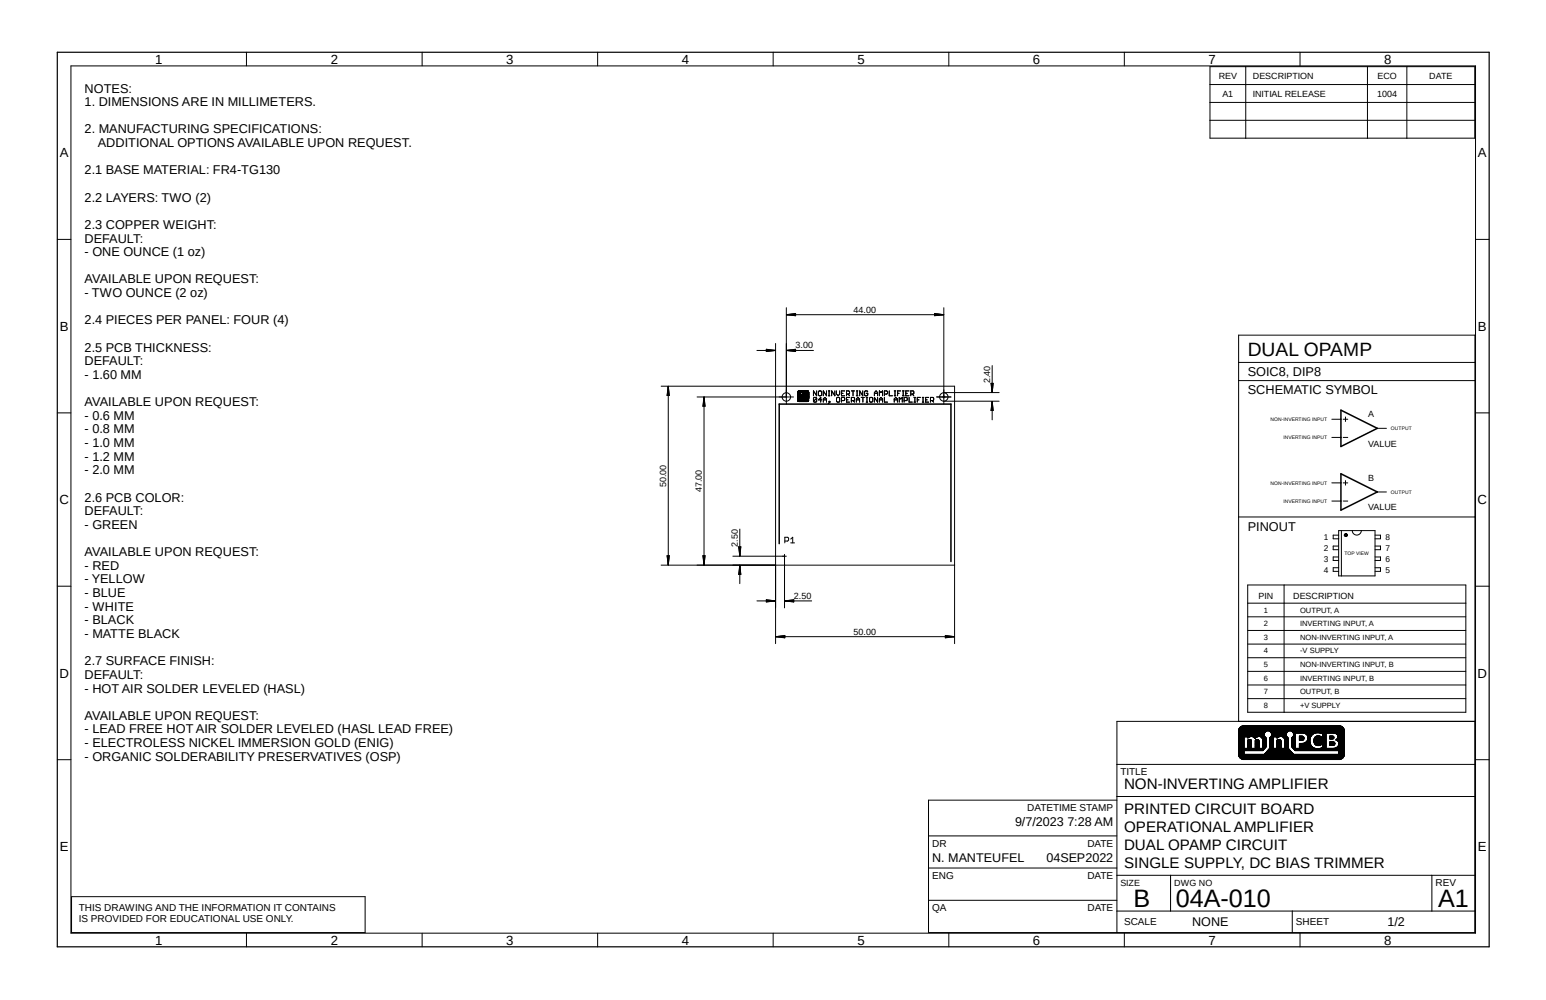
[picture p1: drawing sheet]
<svg xmlns="http://www.w3.org/2000/svg" width="432mm" height="279mm" viewBox="0 0 432 279" stroke-linecap="round" stroke-linejoin="round" font-family="sans-serif">
<path d="M15.5 14.3l400.8 250.8M416.3 14.3l-400.8 250.8" fill="none" stroke="#fff" stroke-width=".28"/>
<g fill="none" stroke="#000" stroke-width=".28">
<path d="M19.8 18.4h392.3v242.3h-392.3zM68.8 14.6v3.8M117.9 14.6v3.8M166.9 14.6v3.8M215.9 14.6v3.8M265 14.6v3.8M314 14.6v3.8M337.9 18.6h74v20h-74zM347.9 18.6v20M363.1 14.6v3.8M381.9 18.6v20M392.9 18.6v20"/>
<path d="M337.9 33.6h74M337.9 28.6h74M337.9 23.6h74M16 66.9h3.8M412.1 66.9h3.8M211.4 97.9h5.2M214 97.6l2.6 .3-2.6 .3zM214 97.8l2.6 .1M214 97.7l2.6 .2M216.6 97.9l-2.6 .1M216.6 97.9l-2.6 .3M216.6 96v83.8"/>
<path d="M219.6 86v26.9M219.7 97.9h7.5M219.7 97.9l2.5-.3v.6zM219.7 87.9l2.5-.3v.6zM219.7 97.9l2.5 .1M219.7 97.9l2.5 .3M219.7 87.9h43.9M219.7 87.9l2.5 .2M222.2 97.8l-2.5 .1M222.2 97.7l-2.5 .2M222.2 87.8l-2.5 .1M222.2 87.6l-2.5 .3"/>
<path d="M261 87.6l2.6 .3-2.6 .3zM261 87.8l2.6 .1M261 87.6l2.6 .3M263.6 87.9l-2.6 .2M263.6 86v26.9M16 115.4h3.8M184.7 107.9h81.9v71.9M186.6 107.9l.3 2.6h-.6zM186.6 107.9v49.9M186.6 107.9l-.1 2.6M186.6 107.9l.2 2.6M186.6 107.9l-.2 2.6"/>
<path d="M194.7 110.9h26.9M196.6 111v46.8M196.6 111l.3 2.5h-.6zM196.6 111l-.1 2.5M196.6 111l.2 2.5M196.6 111l-.2 2.5M222.8 111.8h3M222.8 111.4h.6M222.8 111.3h.7M222.8 111.2h.8M222.8 111h.9M222.8 110.9h.9"/>
<path d="M222.8 110.8h.9M222.8 110.7h.9M222.8 110.6h.9M222.8 110.5h.9M222.8 110.4h.9M222.8 110.3h.9M222.8 110.2l.9 .1M222.8 110.2h.8M222.8 110.1h.8M222.8 110h.7M222.8 109.9h.7M222.8 109.8h.8"/>
<path d="M222.8 109.6h3M222.8 111.9h3M222.8 109.5h3M222.9 112h2.9M222.9 109.4h2.9M222.9 112.1h2.8M222.9 109.3h2.8M223 109.3h2.7M223 112.1h2.6M223.1 109.2h2.5M223.1 112.2h2.5M223.4 111.3l-.6 .1"/>
<path d="M223.5 111.7h1.6M223.6 111.7h1.5M223.6 111.2l-.8 .1M223.6 111.6h1.4M223.7 111.1h-.9M223.7 111.5h1.3M223.7 111.5h1.2M223.7 109.7h-.9M223.8 111.4h1M223.9 111.3h.8M223.9 109.7h.8M224 111.2h.7"/>
<path d="M224 111.1h.7M224 111h.7M224 110.9h.7M224 110.8h.7M224 110.7h.7M224 110.6h.7M224 110.5h.7M224 110.4h.7M224 110.3h.7M224.1 110.2h.5M224.1 109.8h.5M224.1 110.1h.4"/>
<path d="M224.1 109.8h.4M224.2 110h.3M224.2 109.9h.3M225 109.7h.8M225 111.1h.8M225 111h.8M225 110.9h.8M225 110.8h.8M225 110.7h.8M225 110.6h.8M225 110.5h.8M225 110.4h.8"/>
<path d="M225 110.3h.8M225 110.2h.8M225 111.2h.8M225.1 111.2h.7M225.1 109.8h.7M225.1 110.1h.7M225.1 109.9h.7M225.2 111.3h.6M225.2 110h.6M225.3 111.4h.5M228.1 111.3l-.2-.3-.7 .3v.8M228.1 109.2v1.4l-.9-1.4v1.4"/>
<path d="M228.1 111.3v.8l-.2 .3-.7-.3M228.1 111.3l-.9 .8M228.8 109.2h.4l.3 .3v.9l-.3 .2-.6-.2v-.9zM229.5 111.7h-.9l.6-.7v1.4M230 111.7h.8M230 112.4v-.9l.4-.5 .4 .5v.9M230.8 109.2v1.4l-.8-1.4v1.4M231.4 110.6h.4M231.4 109.2h.4M231.6 112.1h.2v.3h-.2zM231.6 109.2v1.4M231.8 112.4l-.4 .4"/>
<path d="M233.2 109.2v1.4l-.9-1.4v1.4M233.6 111.3l.3-.3 .6 .3v.8l-.2 .3-.7-.3zM233.6 109.2v.9l.5 .5 .4-.5v-.9M235 111.9h.7l.2-.2-.2-.7h-.7v1.4M235 109.9h.5M235.9 109.2h-.9v1.4h.9M236.4 111.7h.5M236.4 110.1h.7l.2-.2-.2-.7h-.7v1.4M236.9 110.1l.4 .5M237.3 111h-.9v1.4h.9M237.8 111.9h.7l.2-.2-.2-.7h-.7v1.4M237.8 109.2h.9"/>
<path d="M238.3 109.2v1.4M238.3 111.9l.4 .5M239.2 111.7h.9M239.2 110.6h.4M239.2 109.2h.4M239.2 112.4v-.9l.4-.5 .5 .5v.9M239.4 109.2v1.4M240.5 111h.9M241 109.2v1.4l-.9-1.4v1.4M241 111v1.4M241.9 111h.5M241.9 112.4h.5"/>
<path d="M242.1 111v1.4M242.4 109.5l-.3-.3h-.4l-.2 .3v.9l.2 .2 .7-.2v-.5h-.5M243.1 111l.7 .3v.8l-.3 .3-.6-.3v-.8zM244.2 109.9h.9M244.2 110.6v-.9l.5-.5 .4 .5v.9M245.1 111v1.4l-.9-1.4v1.4M245.6 111.7h.9M245.6 110.6v-1.4l.4 .5 .5-.5v1.4M245.6 112.4v-.9l.4-.5 .5 .5v.9M247 110.1h.6l.3-.2v-.4l-.3-.3h-.6v1.4M247 111v1.4h.9M248.4 109.2v1.4h.9"/>
<path d="M249.8 111.7h.9M249.8 110.6h.4M249.8 109.2h.4M249.8 112.4v-.9l.4-.5 .5 .5v.9M250 109.2v1.4M250.7 109.9h.4M251.2 112.4v-1.4l.4 .5 .4-.5v1.4M251.5 109.2h-.8v1.4M252.1 110.6h.4M252.1 109.2h.4M252.3 109.2v1.4M252.5 111.9h.7l.2-.2-.2-.7h-.7v1.4"/>
<path d="M253 109.9h.4M253.9 109.2h-.9v1.4h.9M253.9 111v1.4h.9M254.4 110.1h.6l.2-.2-.2-.7h-.6v1.4M254.8 110.1l.4 .5M255.3 111h.4M255.3 112.4h.4M255.5 111v1.4M256.2 111.7h.5M257.1 111h-.9v1.4M257.6 111h.4M257.6 112.4h.4"/>
<path d="M257.8 111v1.4M258.5 111.7h.5M259.4 111h-.9v1.4h.9M259.9 111.9h.7l.2-.2-.2-.7h-.7v1.4M260.3 111.9l.5 .5M261.6 110.9h4M263.6 112.1h15.5M263.6 109.7h15.5M276.8 107.1h.6l-.3 2.5zM276.9 107.1l.2 2.5M277 107.1l.1 2.5M277.1 102.2v7.4"/>
<path d="M277.1 112.2v5.1M277.1 112.2l.3 2.5h-.6zM277.1 112.2l-.1 2.5M277.1 112.2l.1 2.5M277.1 112.2l-.2 2.5M277.1 112.2l.3 2.5M277.2 107.1l-.1 2.5M277.4 107.1l-.3 2.5M345.9 106.3h66M345.9 101.3h66M372 117.1h2.5M375.2 117.1h1.2"/>
<path d="M375.8 116.5v1.3M384.7 119.7h2.5M412.1 115.4h3.8M372 122.2h2.5M372 134.9h2.5M372 140h2.5M375.2 122.2h1.2M375.2 134.9h1.2M375.2 140h1.2M375.8 134.3v1.3M384.7 137.5h2.5M184.7 157.9h81.9"/>
<path d="M186.3 155.3h.6l-.3 2.5zM186.4 155.3l.2 2.5M186.5 155.3l.1 2.5M186.8 155.3l-.2 2.5M196.3 155.3h.6l-.3 2.5zM196.4 155.3l.2 2.5M196.5 155.3l.1 2.5M196.8 155.3l-.2 2.5M204.7 155.4h14.9M206.3 152.8h.6l-.3 2.5zM206.4 152.8l.2 2.5M206.5 152.8l.1 2.5"/>
<path d="M206.6 147.8v7.5M206.6 157.9v5.2M206.6 157.9l.3 2.6h-.6zM206.6 157.9l-.1 2.6M206.6 157.9l.2 2.6M206.6 157.9l-.2 2.6M206.8 152.8l-.2 2.5M219.1 154.9v14.9M219.2 151.2h.8l.3-.3v-.5l-.3-.3h-.8v1.6M220.9 150.6l.5-.5v1.6M220.9 151.7h1M345.9 144.4h66"/>
<path d="M373.9 148.3h10.1v12.6h-10.1zM373.9 149.5h-1.5v1h1.5M373.9 152.6h-1.5v1h1.5M373.9 155.6h-1.5v1h1.5M373.9 158.6h-1.5v1h1.5M374.6 148.3v12.6M375.5 149.3l.5-.2 .3 .4v.3h-.8v-.3l.3-.3 .4 .3-.4 .3-.3-.3zM377.7 148.3a1.27 1.27 0 0 0 1.3 1.2 1.27 1.27 0 0 0 1.2-1.2M384 149.5h1.6v1h-1.6M384 158.6h1.6v1h-1.6M384 152.6h1.6v1h-1.6M384 155.6h1.6v1h-1.6"/>
<path d="M16 163.8h3.8M211.4 167.9h5.2M214 167.6l2.6 .3-2.6 .3zM214 167.8l2.6 .1M214 167.6l2.6 .3M216.6 167.9l-2.6 .1M216.6 167.9l-2.6 .2M216.7 177.9l2.5-.4v.7zM216.7 177.9h49.8M216.7 177.9l2.5 .1M216.7 177.9l2.5 .2M219.2 167.9h7.5"/>
<path d="M219.2 167.9l2.5-.3v.6zM219.2 167.9l2.5 .1M219.2 167.9l2.5 .2M219.2 177.8l-2.5 .1M219.2 177.6l-2.5 .3M221.7 167.8l-2.5 .1M221.7 167.6l-2.5 .3M264 177.5l2.5 .4-2.5 .3zM264 177.8l2.5 .1M264 177.6l2.5 .3M266.5 177.9l-2.5 .1M266.5 177.9l-2.5 .2"/>
<path d="M348.5 163.4h60.9v35.6h-60.9zM348.5 168.5h60.9M348.5 172.3h60.9M348.5 176.1h60.9M348.5 180h60.9M358.6 163.4v35.6M412.1 163.8h3.8M348.5 183.8h60.9M348.5 187.6h60.9M348.5 191.4h60.9M348.5 195.2h60.9M16 212.3h3.8"/>
<path d="M312 213.6h99.9M345.9 201.5v-107.9h66v107.9h-99.9v59.1M345.9 211h29.6M345.9 210.9h29.6M345.9 210.8h29.6M345.9 210.7h1.5M345.9 210.6h1.5M345.9 210.5h1.5M345.9 210.4h1.5M345.9 210.3h1.5M345.9 210.2h1.5M345.9 210.1h1.5"/>
<path d="M345.9 210h1.5M345.9 209.9h1.5M345.9 209.8h1.5M345.9 209.5h6.9M345.9 209.4h7.1M345.9 209.3h7.2M345.9 209.1h7.3M345.9 209h7.4M345.9 209h1.5M345.9 208.9h1.5M345.9 208.8h1.5M345.9 208.7h1.5"/>
<path d="M345.9 208.6h1.5M345.9 208.5h1.5M345.9 208.4h1.5M345.9 208.3h1.5M345.9 208.2h1.5M345.9 208.1h1.5M345.9 208h1.5M345.9 207.9h1.5M345.9 207.8h1.5M345.9 207.7h1.5M345.9 207.6h1.5M345.9 207.5h1.5"/>
<path d="M345.9 207.4h1.5M345.9 207.3h1.5M345.9 207.2h1.5M345.9 207.1h1.5M345.9 207h1.5M345.9 206.9h1.5M345.9 206.8h1.5M345.9 206.7h1.5M345.9 206.6h1.5M345.9 206.5h1.5M345.9 206.4h1.5M345.9 206.3h1.5"/>
<path d="M345.9 206.2h1.5M345.9 206.1h1.5M345.9 206h1.5M345.9 205.9h1.5M345.9 205.8h7.4M345.9 205.7h7.3M345.9 205.6h7.3M345.9 205.5h7.3M345.9 205.4h7.2M345.9 205.3h7.2M345.9 205.2h7.2M345.9 205.1h7.2"/>
<path d="M345.9 204.9h7.3M345.9 204.7h7.3M345.9 204.6h7.4M345.9 204.5h7.5M345.9 204.4h7.7M345.9 204.2h29.6M345.9 204.1h29.6M345.9 204h29.6M345.9 203.9h29.6M346 211.2h29.4M346 211.1h29.4M346 203.8h29.4"/>
<path d="M346 211.3h29.4M346 203.7h29.4M346.1 211.4h29.2M346.1 211.3h29.2M346.1 203.6h29.2M346.1 203.5h29.2M346.2 211.5h29M346.2 203.5h29M346.2 203.4h29M346.2 211.6h29M346.3 211.7h28.8M346.3 203.3h28.9"/>
<path d="M346.3 211.8h28.8M346.4 203.2h28.6M346.4 211.8h28.6M346.5 203.1h28.4M346.5 211.9h28.4M346.6 212h28.2M346.6 203h28.2M346.7 202.9h28M346.8 212h27.8M346.8 202.9h27.8M346.9 212.1h27.6M347.1 212.2h27.2"/>
<path d="M347.2 202.8h27M348.5 209h1M348.5 208.9h1M348.5 208.8h1M348.5 208.7h1M348.5 208.6h1M348.5 208.5h1M348.5 208.4h1M348.5 208.3h1M348.5 208.2h1M348.5 208.1h1M348.5 208h1"/>
<path d="M348.5 207.9h1M348.5 207.8h1M348.5 207.7h1M348.5 207.6h1M348.5 207.5h1M348.5 207.4h1M348.5 207.3h1M348.5 207.2h1M348.5 207.1h1M348.5 207h1M348.5 206.9h1M348.5 206.8h1"/>
<path d="M348.5 206.1h.1M348.5 205.9h.5M348.6 206.2h-.1M348.7 206.7h.7M348.8 206l-.3 .1M348.8 206.6h.4M348.9 206h-.4M349.2 205.8l-3.3 .1M349.8 205.8h1.6M350 205.9h1.2M350.1 206h.9M350.2 206h.7"/>
<path d="M350.3 206.2h.4M350.3 206.1h.4M350.4 206.2h.2M350.4 206.3h.1M350.6 209h1.1M350.6 208.9h1.1M350.6 208.8h1.1M350.6 208.7h1.1M350.6 208.6h1.1M350.6 208.5h1.1M350.6 208.4h1.1M350.6 208.3h1.1"/>
<path d="M350.6 208.2h1.1M350.6 208.1h1.1M350.6 208h1.1M350.6 207.9h1.1M350.6 207.8h1.1M350.6 207.7h1.1M350.6 207.6h1.1M350.6 207.5h1.1M350.6 207.4h1.1M350.6 207.3h1.1M350.6 207.2h1.1M350.6 207.1h1.1"/>
<path d="M350.6 207h1.1M350.6 207h1M350.6 206.9h1M350.6 206.8h1M350.6 206.8h.9M350.7 206.7h.8M350.9 206.6h.5M351.9 205.8l1.4 .1M352.1 205.9h1.3M352.3 206h1.1M352.3 206l1.3 .1M352.4 206.2h1.2"/>
<path d="M352.4 206.1h1.2M352.5 206.2h1.1M352.6 206.4h1M352.6 206.3h1M352.6 206.5h1M352.6 206.6h1M352.7 209h.7M352.7 208.9h.7M352.7 208.8h.8M352.7 208.7h.9M352.7 208.6h.9M352.7 208.5h.9"/>
<path d="M352.7 208.4h.9M352.7 208.3h.9M352.7 208.2h.9M352.7 208.1h.9M352.7 208h.9M352.7 207.9h.9M352.7 207.8h.9M352.7 207.7h.9M352.7 207.6h.9M352.7 207.5h.9M352.7 207.4h.9M352.7 207.3h.9"/>
<path d="M352.7 207.2h.9M352.7 207.1h.9M352.7 207h.9M352.7 206.9h.9M352.7 206.8h.9M352.7 206.7h.9M352.7 209.7h-6.8M352.8 209.6h-6.9M352.9 209.5h-7M353.1 209.3h-7.2M353.1 210.7h8.2M353.1 205h-7.2"/>
<path d="M353.2 210.7h8M353.2 209.2h-7.3M353.2 204.8h-7.3M353.3 210.6h7.8M353.4 210.5h7.7M353.4 204.6h-7.5M353.5 210.4h7.5M353.5 204.4l-7.6 .1M353.5 210.3h7.4M353.6 210.3h7.2M353.6 208.7l-.9 .1M353.7 210.2h7.1"/>
<path d="M353.7 210.1h7M353.7 204.3h-7.8M353.8 210h6.8M353.9 209.9h6.6M353.9 209.8h6.6M354 209.8h6.4M354.1 209.7h6.3M354.2 209.6h6.1M354.2 209.5h6M354.3 209.4h5.8M354.4 209.3h5.6M354.5 209.3h5.5"/>
<path d="M354.5 209.2h5.4M354.6 204.3h5.3M354.6 209.1h5.2M354.6 209l5.2 .1M354.6 209h1M354.6 208.9h1M354.6 208.8h1M354.6 208.7h1M354.6 208.6h1M354.6 208.5h1M354.6 208.4h1M354.6 208.3h1"/>
<path d="M354.6 208.2h1M354.6 208.1h1M354.6 208h1M354.6 207.9h1M354.6 207.8h1M354.6 207.7h1M354.6 207.6h1M354.6 207.5h1M354.6 207.4h1M354.6 207.3h1M354.6 207.2h1M354.6 207.1h1"/>
<path d="M354.6 207h1M354.6 206.9h1M354.6 206.8h1M354.6 206.7h1M354.6 206.6h1M354.6 206.5h1M354.6 206.4h1M354.6 206.3h1M354.6 206.2h1M354.7 206.1h.9M354.7 204.4h5M354.8 204.4h4.8"/>
<path d="M354.8 206h.8M354.9 204.5h4.7M354.9 205.9h.7M355 204.6h4.5M355 205.8h4.4M355 205.7h4.4M355 204.8h4.4M355 204.7h4.4M355.1 204.9h4.2M355.1 205.6h4.2M355.1 205.5h4.2M355.1 205.4h4.2"/>
<path d="M355.1 205h4.2M355.2 205.4h4.1M355.2 205.3h4.1M355.2 205.2h4.1M355.2 205.1h4.1M356.7 209h1.1M356.7 208.9h1.1M356.7 208.8h1.1M356.7 208.7h1.1M356.7 208.6h1.1M356.7 208.5h1.1M356.7 208.4h1.1"/>
<path d="M356.7 208.3h1.1M356.7 208.2h1.1M356.7 208.1h1.1M356.7 208h1.1M356.7 207.9h1.1M356.7 207.8h1.1M356.7 207.7h1.1M356.7 207.6h1.1M356.7 207.5h1.1M356.7 207.4h1.1M356.7 207.3h1.1M356.7 207.2h1.1"/>
<path d="M356.7 207.1h1.1M356.7 207h1.1M356.7 206.9h1.1M356.7 206.8h1M356.7 206.1h.1M356.7 205.9h.5M356.8 206.2h-.1M356.8 206.7h.8M357 206l-.3 .1M357 206.6h.5M357.1 206h-.4M357.4 205.8l-2.5 .1"/>
<path d="M358.1 205.8h1.4M358.3 205.9h1.2M358.4 206h1.2M358.5 206l1.2 .1M358.6 206.1h1.1M358.6 206.2h1.1M358.7 206.3h1M358.7 206.5h1M358.7 206.4h1M358.8 206.6h.9M358.8 206.5h.9M358.8 206.9h.9"/>
<path d="M358.8 206.8h.9M358.8 206.7h.9M358.9 209h.8M358.9 208.9h.8M358.9 208.8h.8M358.9 208.7h.8M358.9 208.6h.8M358.9 208.5h.8M358.9 208.4h.8M358.9 208.3h.8M358.9 208.2h.8M358.9 208.1h.8"/>
<path d="M358.9 208h.8M358.9 207.9h.8M358.9 207.8h.8M358.9 207.7h.8M358.9 207.6h.8M358.9 207.5h.8M358.9 207.4h.8M358.9 207.3h.8M358.9 207.2h.8M358.9 207.1h.8M358.9 207h.8M359.5 204.6h-4.6"/>
<path d="M360.7 204.3h14.8M360.8 208.7h1M360.8 208.6h1M360.8 208.5h1M360.8 208.4h1M360.8 208.3h1M360.8 208.2h1M360.8 208.1h1M360.8 208h1M360.8 207.9h1M360.8 207.8h1M360.8 207.7h1"/>
<path d="M360.8 207.6h1M360.8 207.5h1M360.8 207.4h1M360.8 207.3h1M360.8 207.2h1M360.8 207.1h1M360.8 207h1M360.8 206.9h1M360.8 206.8h1M360.8 206.7h1M360.8 206.6h1M360.8 206.5h1"/>
<path d="M360.8 206.4h1M360.8 206.3h1M360.8 206.2h1M360.8 206.1h1M360.8 204.4h14.7M360.9 208.8h.9M360.9 204.4h14.6M361 208.9h.8M361 206h.8M361 204.5h14.5M361.1 209h.7M361.1 205.9h.7"/>
<path d="M361.1 204.6h14.4M361.1 209l6.3 .1M361.1 205.8h.7M361.2 209.1h6.3M361.2 205.7h.6M361.2 204.8h14.3M361.2 204.7h14.3M361.2 209.2h14.3M361.2 205.6h.6M361.2 204.9h.6M361.3 205.6h.5M361.3 205.5h.5"/>
<path d="M361.3 205.4h.5M361.3 205h.5M361.3 204.9h.5M361.3 209.3h14.2M361.3 205.3h.5M361.3 205.2h.5M361.3 205.1h.5M361.4 209.4h14.1M361.4 209.3h14.1M361.5 209.5h14M361.6 209.5h13.9M361.6 209.6h13.9"/>
<path d="M361.7 209.7h13.8M362.9 209h4.2M362.9 208.9h4M362.9 208.8l3.9 .1M362.9 208.7l3.8 .1M362.9 208.7h3.7M362.9 208.6l3.6 .1M362.9 208.5h3.5M362.9 208.4h3.4M362.9 208.3h3.3M362.9 208.2h3.3M362.9 208.2h3.2"/>
<path d="M362.9 208.1h3.2M362.9 208h3.2M362.9 207.9h3.1M362.9 207.8h3.1M362.9 207.7h3.1M362.9 206.9h.7M362.9 206.8h1.1M362.9 206.5h1.3M362.9 206.3h1.3M362.9 206.2h1.3M362.9 206.1h1.3M362.9 206l1.3 .1"/>
<path d="M362.9 206h1.3M362.9 205.9h1.2M362.9 205.8l1.2 .1M362.9 205.8h1.1M362.9 205.7h1M362.9 205.7h.9M363.6 207.7h2.3M363.9 206.8h-1M363.9 204.9h3.4M364.1 206.7h-1.2M364.1 206.6h-1.2M364.2 206.4h-1.3"/>
<path d="M364.3 207.6h1.6M364.4 204.9h2.7M364.5 207.5h1.4M364.5 205h2.4M364.6 207.5h1.3M364.7 207.4h1.2M364.7 205.1h2.1M364.8 207.3h1M364.8 205.1h1.8M364.9 207.3h.9M364.9 205.2h1.7M365 207.2h.8"/>
<path d="M365 207.1h.8M365.1 207h.7M365.1 205.4h1.3M365.1 206.9h.7M365.1 205.5h1.3M365.2 206.8h.6M365.2 205.6h1M365.3 206.7h.5M365.3 206.6h.5M365.3 206.5h.6M365.3 206.3h.6M365.3 206.2h.6"/>
<path d="M365.3 206.1h.7M365.3 205.9h.8M365.3 205.8h.8M365.9 206.4h-.6M366 206.2h-.7M366 206l-.7 .1M366.1 206h-.8M366.1 205.8l-.8 .1M366.2 205.7h-.9M366.5 205.3h-1.5M367 207.2h3.3M367 207.1h3.3"/>
<path d="M367 207h3.3M367 206.9h3.3M367 206.8h3.3M367 206.7h3.3M367 207.4h3.3M367 207.3h3.3M367 206.6h3.3M367 206.5h3.3M367.1 207.6h3.2M367.1 207.5h3.2M367.1 206.4h3.2M367.1 206.3h3.2"/>
<path d="M367.2 207.8h3.1M367.2 207.7h3.1M367.2 206.2h3.1M367.2 207.9h2.2M367.2 206.1h2.2M367.3 207.9h1.9M367.3 206h1.9M367.3 205.9h1.8M367.4 208.1h1.7M367.4 205.9h1.6M367.5 205.8h1.4M367.5 208.2h1.4"/>
<path d="M367.5 205.7h1.4M367.6 208.2h1.2M367.7 205.7h1M367.7 208.3h.9M368.6 209.1h6.9M368.7 209.1h6.8M368.9 204.9h1.4M369 209h1.3M369.1 204.9h1.2M369.1 208h-1.8M369.2 208.9h1.1M369.2 205h1.1"/>
<path d="M369.4 208.9h.9M369.4 205.1h.9M369.5 208.7h.8M369.5 208.6h.8M369.5 208.5h.8M369.5 208.4h.8M369.5 208.3h.8M369.5 208.2h.8M369.5 208.1h.8M369.5 208h.8M369.5 207.9h.8M369.5 206.1h.8"/>
<path d="M369.5 206h.8M369.5 205.9h.8M369.5 205.8h.8M369.5 205.7h.8M369.5 205.6h.8M369.5 205.5h.8M369.5 205.4h.8M369.5 205.3h.8M369.5 205.2h.8M369.5 205.1h.8M371.4 208.3h1M371.4 208.2h1.3"/>
<path d="M371.4 208h1.4M371.4 207.9h1.4M371.4 207.8h1.4M371.4 207.7h1.4M371.4 207.6h1.4M371.4 207.5h1.4M371.4 207.4h1.3M371.4 207.3l1.3 .1M371.4 207.3h1.2M371.4 207.3h1M371.4 206.3h1.1M371.4 206.2h1.1"/>
<path d="M371.4 206.1h1.1M371.4 206h1.1M371.4 205.9h1.1M371.4 205.8l1.1 .1M371.4 205.8h1.1M371.4 205.7h1M371.4 205.6l.9 .1M372.3 206.5h-.9M372.4 206.4h-1M372.4 204.9h3.1M372.5 206.2l-1.1 .1M372.6 208.2h-1.2"/>
<path d="M372.7 208.1h-1.3M373 209h2.5M373 204.9h2.5M373.1 206.8h2.4M373.1 206.7h2.4M373.1 205h2.4M373.2 208.9h2.3M373.2 206.8h2.3M373.2 206.6h2.3M373.3 208.9h2.2M373.3 205.1h2.2M373.3 206.5h2.2"/>
<path d="M373.4 208.8h2.1M373.4 206.5h2.1M373.4 205.1h2.1M373.4 206.9h2.1M373.4 205.2h2.1M373.5 206.4h2M373.5 208.7h2M373.5 206.3h2M373.5 205.3h2M373.5 207h2M373.5 205.4h2M373.6 207h1.9"/>
<path d="M373.6 206.2h1.9M373.6 205.5h1.9M373.6 206.1h1.9M373.6 206h1.9M373.6 205.6h1.9M373.7 208.5h1.8M373.7 207.1h1.8M373.7 206h1.8M373.7 205.9h1.8M373.7 205.8h1.8M373.7 205.7h1.8M373.8 208.4h1.7"/>
<path d="M373.8 207.2h1.7M373.8 208.3h1.7M373.8 208.2h1.7M373.8 207.3h1.7M373.9 208.2h1.6M373.9 207.4h1.6M373.9 208.1h1.6M373.9 208h1.6M373.9 207.9h1.6M373.9 207.8h1.6M373.9 207.7h1.6M373.9 207.6h1.6"/>
<path d="M373.9 207.5h1.6M374 210.7h1.5M374 210.6h1.5M374 210.5h1.5M374 210.4h1.5M374 210.3h1.5M374 210.2h1.5M374 210.1h1.5M374 210h1.5M374 209.9h1.5M374 209.8h1.5M375.5 204.2l-29.6 .1"/>
<path d="M411.9 201.5v59.1h-152.6v-37h52.7M412.1 212.3h3.8M259.3 233.6h52.7M312 222.5h99.9M20 250.5h82v10.1h-82zM259.3 251.5h52.7M259.3 242.5h52.7M312 244.6h99.9M312 254.6h99.9M326.9 244.6v10M360.9 254.6v6M399.9 244.6v10"/>
<path d="M68.8 260.7v3.8M117.9 260.7v3.8M166.9 260.7v3.8M215.9 260.7v3.8M265 260.7v3.8M314 260.7v3.8M363.1 260.7v3.8"/>
<circle cx="219.6" cy="110.9" r="1.18"/>
<circle cx="263.6" cy="110.9" r="1.18"/>
</g>
<path d="M375.5 149.3l.5-.2 .3 .4v.3h-.8v-.3l.3-.3 .4 .3-.4 .3-.3-.3z" fill-rule="evenodd" fill="#000"/>
<path d="M374.5 114.6l10.2 5.1-10.2 5.1zM374.5 132.4l10.2 5.1-10.2 5zM217.6 151.9v-39h48v44" fill="none" stroke="#000" stroke-width=".42"/>
<path d="M16 14.6h399.9v249.9h-399.9z" fill="none" stroke="#000" stroke-width=".34"/>
<g font-size="7">
<text x="316.6" y="253.5">B</text>
<text x="328.4" y="253.5">04A-010</text>
<text x="401.6" y="253.5">A1</text>
</g>
<text font-size="5.4" x="348.5" y="99.4">DUAL OPAMP</text>
<g font-size="4.2">
<text x="313.9" y="220.6">NON-INVERTING AMPLIFIER</text>
<text x="313.9" y="227.5">PRINTED CIRCUIT BOARD</text>
<text x="313.9" y="232.5">OPERATIONAL AMPLIFIER</text>
<text x="313.9" y="237.6">DUAL OPAMP CIRCUIT</text>
<text x="313.9" y="242.6">SINGLE SUPPLY, DC BIAS TRIMMER</text>
</g>
<g font-size="3.7">
<text x="43.3" y="17.8">1</text>
<text x="92.4" y="17.8">2</text>
<text x="141.4" y="17.8">3</text>
<text x="190.4" y="17.8">4</text>
<text x="239.5" y="17.8">5</text>
<text x="288.5" y="17.8">6</text>
<text x="337.5" y="17.8">7</text>
<text x="386.6" y="17.8">8</text>
<text x="16.7" y="43.9">A</text>
<text x="412.8" y="43.9">A</text>
<text x="16.7" y="92.4">B</text>
<text x="412.8" y="92.4">B</text>
<text x="16.6" y="140.9">C</text>
<text x="412.7" y="140.9">C</text>
<text x="16.6" y="189.4">D</text>
<text x="412.7" y="189.4">D</text>
<text x="16.7" y="237.8">E</text>
<text x="412.8" y="237.8">E</text>
<text x="43.3" y="263.9">1</text>
<text x="92.4" y="263.9">2</text>
<text x="141.4" y="263.9">3</text>
<text x="190.4" y="263.9">4</text>
<text x="239.5" y="263.9">5</text>
<text x="288.5" y="263.9">6</text>
<text x="337.5" y="263.9">7</text>
<text x="386.6" y="263.9">8</text>
</g>
<g font-size="3.6">
<text x="23.6" y="25.9">NOTES:</text>
<text x="23.6" y="29.7">1. DIMENSIONS ARE IN MILLIMETERS.</text>
<text x="23.6" y="37.3">2. MANUFACTURING SPECIFICATIONS:</text>
<text x="27.3" y="41.1">ADDITIONAL OPTIONS AVAILABLE UPON REQUEST.</text>
<text x="23.6" y="48.7">2.1 BASE MATERIAL: FR4-TG130</text>
<text x="23.6" y="56.3">2.2 LAYERS: TWO (2)</text>
<text x="23.6" y="64">2.3 COPPER WEIGHT:</text>
<text x="23.6" y="67.8">DEFAULT:</text>
<text x="23.6" y="71.6">- ONE OUNCE (1 oz)</text>
<text x="23.6" y="79.2">AVAILABLE UPON REQUEST:</text>
<text x="23.6" y="83">- TWO OUNCE (2 oz)</text>
<text x="23.6" y="90.6">2.4 PIECES PER PANEL: FOUR (4)</text>
<text x="23.6" y="98.3">2.5 PCB THICKNESS:</text>
<text x="23.6" y="102.1">DEFAULT:</text>
<text x="23.6" y="105.9">- 1.60 MM</text>
<text x="348.5" y="105.1">SOIC8, DIP8</text>
<text x="23.6" y="113.5">AVAILABLE UPON REQUEST:</text>
<text x="348.5" y="110.2">SCHEMATIC SYMBOL</text>
<text x="23.6" y="117.3">- 0.6 MM</text>
<text x="23.6" y="121.1">- 0.8 MM</text>
<text x="23.6" y="124.9">- 1.0 MM</text>
<text x="23.6" y="128.7">- 1.2 MM</text>
<text x="23.6" y="132.5">- 2.0 MM</text>
<text x="23.6" y="140.2">2.6 PCB COLOR:</text>
<text x="23.6" y="144">DEFAULT:</text>
<text x="23.6" y="147.8">- GREEN</text>
<text x="348.5" y="148.3">PINOUT</text>
<text x="23.6" y="155.4">AVAILABLE UPON REQUEST:</text>
<text x="23.6" y="159.2">- RED</text>
<text x="23.6" y="163">- YELLOW</text>
<text x="23.6" y="166.8">- BLUE</text>
<text x="23.6" y="170.6">- WHITE</text>
<text x="23.6" y="174.5">- BLACK</text>
<text x="23.6" y="178.3">- MATTE BLACK</text>
<text x="23.6" y="185.9">2.7 SURFACE FINISH:</text>
<text x="23.6" y="189.7">DEFAULT:</text>
<text x="23.6" y="193.5">- HOT AIR SOLDER LEVELED (HASL)</text>
<text x="23.6" y="201.1">AVAILABLE UPON REQUEST:</text>
<text x="23.6" y="204.9">- LEAD FREE HOT AIR SOLDER LEVELED (HASL LEAD FREE)</text>
<text x="23.6" y="208.7">- ELECTROLESS NICKEL IMMERSION GOLD (ENIG)</text>
<text x="23.6" y="212.6">- ORGANIC SOLDERABILITY PRESERVATIVES (OSP)</text>
</g>
<g font-size="3.5">
<text x="283.5" y="230.8">9/7/2023 7:28 AM</text>
<text x="260.3" y="240.8">N. MANTEUFEL</text>
<text x="292.3" y="240.8">04SEP2022</text>
<text x="332.9" y="258.8">NONE</text>
<text x="387.5" y="258.8">1/2</text>
</g>
<g font-size="2.8">
<text x="312.9" y="216.5">TITLE</text>
<text x="286.9" y="226.5">DATETIME STAMP</text>
<text x="260.4" y="236.6">DR</text>
<text x="303.7" y="236.6">DATE</text>
<text x="260.4" y="245.5">ENG</text>
<text x="303.7" y="245.5">DATE</text>
<text x="400.9" y="247.6">REV</text>
<text x="22" y="254.6">THIS DRAWING AND THE INFORMATION IT CONTAINS</text>
<text x="22" y="257.6">IS PROVIDED FOR EDUCATIONAL USE ONLY.</text>
<text x="260.4" y="254.6">QA</text>
<text x="303.7" y="254.6">DATE</text>
<text x="313.9" y="258.5">SCALE</text>
<text x="362" y="258.5">SHEET</text>
</g>
<g font-size="2.5">
<text x="340.4" y="22">REV</text>
<text x="349.9" y="22">DESCRIPTION</text>
<text x="384.7" y="22">ECO</text>
<text x="399.2" y="22">DATE</text>
<text x="341.4" y="27">A1</text>
<text x="349.9" y="27">INITIAL RELEASE</text>
<text x="384.7" y="27">1004</text>
<text x="238.4" y="87.3">44.00</text>
<text x="222.2" y="97.3">3.00</text>
<text x="276.5" y="107.1" transform="rotate(-90 276.5 107.1)">2.40</text>
<text x="382.1" y="116.5">A</text>
<text x="382.1" y="124.8">VALUE</text>
<text x="186.1" y="136.1" transform="rotate(-90 186.1 136.1)">50.00</text>
<text x="196" y="137.6" transform="rotate(-90 196 137.6)">47.00</text>
<text x="382.1" y="134.3">B</text>
<text x="382.1" y="142.5">VALUE</text>
<text x="206" y="152.8" transform="rotate(-90 206 152.8)">2.50</text>
<text x="221.7" y="167.3">2.50</text>
<text x="351.5" y="167.3">PIN</text>
<text x="361.2" y="167.3">DESCRIPTION</text>
<text x="238.4" y="177.3">50.00</text>
<text x="312.9" y="247.6">SIZE</text>
<text x="328" y="247.6">DWG NO</text>
</g>
<g font-size="2.3">
<text x="369.7" y="150.9">1</text>
<text x="369.7" y="153.9">2</text>
<text x="387" y="153.9">7</text>
<text x="387" y="150.9">8</text>
<text x="369.7" y="157">3</text>
<text x="369.7" y="160">4</text>
<text x="387" y="157">6</text>
<text x="387" y="160">5</text>
</g>
<g font-size="2.1">
<text x="353" y="171.2">1</text>
<text x="363.1" y="171.2">OUTPUT, A</text>
<text x="353" y="175">2</text>
<text x="353" y="178.8">3</text>
<text x="363.1" y="175">INVERTING INPUT, A</text>
<text x="363.1" y="178.8">NON-INVERTING INPUT, A</text>
<text x="353" y="182.6">4</text>
<text x="363.1" y="182.6">-V SUPPLY</text>
<text x="353" y="186.4">5</text>
<text x="353" y="190.2">6</text>
<text x="363.1" y="186.4">NON-INVERTING INPUT, B</text>
<text x="363.1" y="190.2">INVERTING INPUT, B</text>
<text x="353" y="194">7</text>
<text x="353" y="197.8">8</text>
<text x="363.1" y="194">OUTPUT, B</text>
<text x="363.1" y="197.8">+V SUPPLY</text>
</g>
<g font-size="1.4">
<text x="354.9" y="117.6">NON-INVERTING INPUT</text>
<text x="358.5" y="122.7">INVERTING INPUT</text>
<text x="388.5" y="120.2">OUTPUT</text>
<text x="354.9" y="135.4">NON-INVERTING INPUT</text>
<text x="388.5" y="138">OUTPUT</text>
<text x="358.5" y="140.5">INVERTING INPUT</text>
<text x="375.5" y="155.1">TOP VIEW</text>
</g>
</svg>
